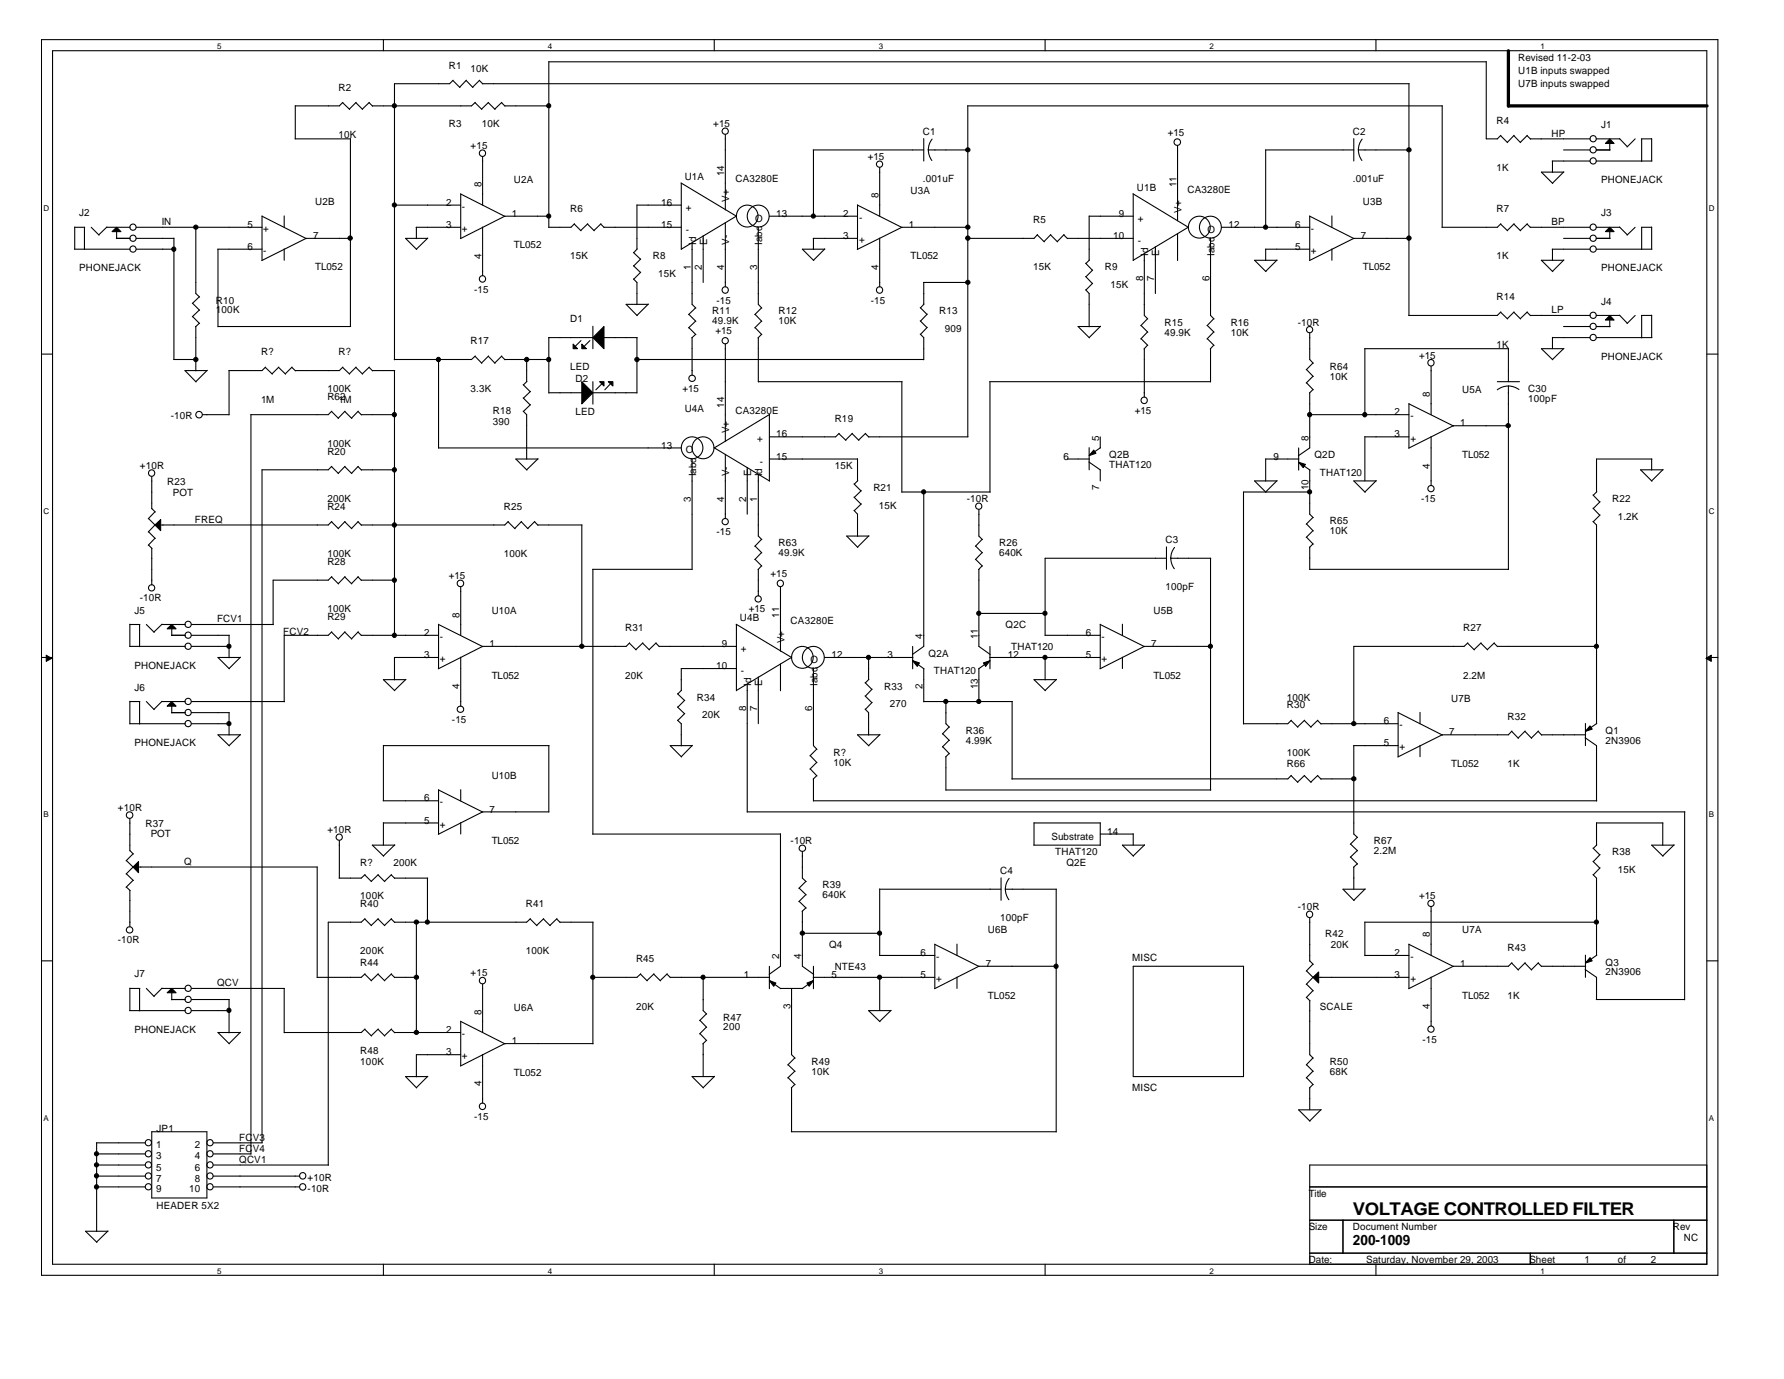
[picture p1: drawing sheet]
<svg xmlns="http://www.w3.org/2000/svg" width="279mm" height="216mm" viewBox="0 0 279 216" stroke-linecap="round" stroke-linejoin="round" font-family="sans-serif">
<g fill="none" stroke="#000" stroke-width=".17">
<path d="M6.5 6.2h262.5v193.5h-262.5zM8.2 7.9h259.1v190h-259.1zM46.2 16.5v5.2M53.7 16.1l1.1 1M53.7 16l-.6 .6h-6.9M55.7 16.1l1.1 1M55.8 16l-1.1 1.1M57.8 16.1l.6 .5M57.8 16l-1.1 1.1M60 6.2v1.7M70.9 12.6l1.1 1.1M71 12.6l-.6 .5h-8.6v43.2"/>
<path d="M73 12.6l1.1 1.1M73 12.6l-1 1.1M74.4 16.1l1.1 1M74.4 16l-.6 .6h-15.5M75.1 12.6l.5 .5M75.1 12.6l-1.1 1.1M75.6 13.1h145.1M76.5 16.1l1 1M76.5 16l-1.1 1.1M78.5 16.1l.6 .5M78.6 16l-1.1 1.1M79.1 16.6h6.9"/>
<path d="M85.9 9.7h146.9M86 9.7v25.9M111.9 6.2v1.7M151.5 16.6h74.4M151.6 16.6v51.8M163.7 6.2v1.7M215.5 6.2v1.7M220.7 13.1v36.3M225.9 16.5v19.1M232.8 9.6v12.1h1.7l.6-.5M11.7 39h8.7M11.7 35.6h1.6"/>
<path d="M11.7 35.5v3.5M13.2 35.6v3.5M14.3 35.6l1.2 1.2M16.7 35.6h3.7M16.7 35.5l-1.2 1.3M18.2 37.3h2.2M18.3 36.3v1.1M21.4 39h5.8M21.4 37.3h5.8M21.4 35.6h19.6M27.2 37.3v19M30.7 35.5v10.5l.6 .5"/>
<path d="M34.1 39h6.9M34.1 39v12.2M41 33.8v6.9M41 33.8l7 3.6M44.5 33.8v1.8M44.5 39v1.7M46.2 21.7h8.7M54.9 37.3h-7l-6.9 3.5M54.9 21.7v29.4M61.8 32.1h10.4M65.2 35.6h7M65.2 35.6v1.8"/>
<path d="M67 37.3h-3.5l1.8 1.8M67 37.3l-1.8 1.7M72.2 30.3v7M72.2 30.4l6.9 3.5M75.6 24.5v7.6M75.6 35.5v7.7M86 33.8h-6.9l-7 3.6M89.9 35.1l1.1 1M90 35l-.6 .6h-3.5M92 35.1l1.1 1M92.1 35l-1.2 1.1M94.1 35.1l.5 .5"/>
<path d="M94.1 35l-1.1 1.1M94.6 35.6h12.1M99.2 39.5l1.1 1.1M99.8 32.1h6.9M99.8 32.1v6.9M99.8 39l-.6 .6M106.7 28.6l8.6 5.2M106.7 28.7v10.4M108.4 38v9.6l.6 .6M110.1 36.9v7.3M113.6 21.1v11.8M113.6 34.9v10"/>
<path d="M115.4 33.8l-8.7 5.2M118.8 35.6v12l.5 .6M120.5 33.8h13.8M127.4 37.3h6.9M127.4 23.5h17.3M127.4 23.5v10.4M127.4 37.3v1.8M129.2 39h-3.5l1.7 1.8M129.2 39l-1.8 1.7M134.3 32.1v6.9M134.3 32.1l7 3.5M137.8 26.2v7.6"/>
<path d="M137.8 37.3v7.6M144.7 21.7v3.5M145.4 23.5l.1 .7 .4 .9M145.4 23.5h6.2M146 21.8l-.5 .9-.1 .8M151.6 35.6h-10.4l-6.9 3.5M162.5 36.8l1.1 1.1M162.5 36.7l-.6 .6h-10.3M164.5 36.8l1.1 1.1M164.6 36.7l-1.1 1.1M166.6 36.8l.6 .6M166.6 36.7l-1 1.1"/>
<path d="M167.1 37.3h10.4M170.6 33.8h6.9M170.6 33.8v6.9M177.4 30.3l8.7 5.3M177.5 30.4v10.4M179.2 39.7v9.7l.6 .5M181 38.6v7.4M184.4 22.8v11.8M184.4 36.6v4.2M186.2 35.5l-8.7 5.2M189.6 37.3v12.1l.5 .5M191.3 35.6h13.8"/>
<path d="M198.2 39h6.9M198.2 23.5h13.8M198.2 23.5v12.1M198.2 39v1.8M205.1 33.8v6.9M205.1 33.8l7 3.6M208.6 33.8v1.8M208.6 39v1.7M212 21.7v3.5M212.7 23.5l.1 .7 .5 .9M212.7 23.5h8M213.3 21.8l-.5 .9-.1 .8"/>
<path d="M220.7 37.3h-8.7l-6.9 3.5M235 21.2l1.1 1.1M235 35.1l1.1 1M235.1 35l-.6 .6h-8.7M237.1 21.2l1 1.1M237.1 35.1l1 1M237.1 21.2l-1 1.1M237.1 35l-1 1.1M239.2 21.2l.5 .6M239.2 35.1l.5 .5M239.2 21.2l-1.1 1.1M239.2 35l-1.1 1.1"/>
<path d="M239.7 35.6h9.3M239.7 21.7h9.3M243.1 39h5.9M243.1 25.2h5.9M243.1 25.2v1.8M243.1 39v1.8M244.9 37.3h4.1M244.9 23.5h4.1M244.9 26.9h-3.5l1.8 1.8M244.9 26.9l-1.8 1.8M250 39h8.7M250 37.3h2.2"/>
<path d="M250 35.6h3.7M250 21.7h3.7M250 25.2h8.7M250 23.5h2.2M252.1 22.5v1M252.1 36.3v1.1M253.6 21.7l1.3 1.3M253.6 35.5l1.3 1.3M256.1 21.7l-1.3 1.3M256.1 35.6l-1.3 1.2M257.1 35.6h1.6M257.1 21.7h1.6"/>
<path d="M257.1 21.7v3.6M257.1 35.6v3.5M258.7 21.7v3.5M258.7 35.5v3.5M6.5 55.4h1.7M27.2 56.3h3.5M30.2 47.5l1.1 1.1M30.2 49.6l1.1 1.1M30.7 51.1v7M31.2 46.5l-1.1 1M31.2 48.5l-1.1 1.1M31.2 50.6l-.6 .6"/>
<path d="M32.4 58h-3.4l1.7 1.8M32.4 58l-1.7 1.8M34.1 51.1h20.8M35.9 58v7M41.5 57.5l1.1 1.1M41.6 57.5l-.6 .5h-5.2M43.6 57.5l1.1 1.1M43.7 57.5l-1.1 1M45.7 57.5l.6 .6M45.7 57.5l-1 1M53.7 57.5l1.1 1.1M53.7 57.5l-.6 .5h-6.9"/>
<path d="M55.7 57.5l1.1 1.1M55.8 57.5l-1.1 1M57.8 57.5l.6 .6M57.8 57.5l-1.1 1M58.3 58h3.5M61.8 58v41.5M68.7 56.3v13.9M74.4 55.8l1.1 1.1M74.4 55.7l-.6 .6h-12.1M76.5 55.8l1 1.1M76.5 55.7l-1.1 1.1M78.5 55.8l.6 .5"/>
<path d="M78.6 55.7l-1.1 1.1M79.1 56.3h6.9M82.5 56.2v3.6M82.5 59.7l-.5 .6M85.9 52.9h7M86 52.9v8.6M91 53.3l-.9 .9M92.4 53.3l-.9 .9M92.9 51.1v3.5M92.9 59.8v3.5M94.5 52.9h5.3M99.2 43.7l.6 .5v3.5"/>
<path d="M99.2 41.6l1.1 1.1M99.7 56.3h45M99.8 52.9v8.6M100.3 42.6l-1.1 1.1M100.3 40.5l-1.1 1.1M101.5 47.6h-3.4l1.7 1.8M101.5 47.6l-1.7 1.8M107.9 49.2l1.1 1.1M107.9 51.3l1.1 1.1M108.4 52.9v5.8M108.9 48.2l-1.1 1.1M108.9 50.3l-1.1 1"/>
<path d="M108.9 52.3l-.6 .6M113.6 53.9v15.2M118.3 49.2l1 1.1M118.3 51.3l1 1.1M118.8 52.9v6.9M118.8 59.8h22.5M119.3 48.2l-1.1 1.1M119.3 50.3l-1.1 1M119.3 52.3l-.6 .6M141.2 59.8v17.3M144.1 52.3l.6 .6v3.4M144.1 50.2l1.1 1.1"/>
<path d="M144.1 48.2l1.1 1M144.6 44.2h7M144.7 44.2v3.4M144.7 47.6l-.5 .6M145.2 51.2l-1 1.1M145.2 49.2l-1 1.1M155 59.8h34.6M155 59.8v17.3M170 45.4l.6 .6v5.2M170 43.3l1.1 1.1M170 41.2l1.1 1.1M170.6 40.7l-.5 .6"/>
<path d="M171.1 44.3l-1 1.1M171.1 42.3l-1 1M172.4 51.1h-3.6l1.8 1.8M172.4 51.1l-1.8 1.8M178.7 51l1.1 1M178.7 53l1.1 1.1M179.2 54.6v7.6M179.7 49.9l-1 1.1M179.7 52l-1 1.1M179.7 54l-.5 .6M189.1 51l1 1M189.1 53l1 1.1"/>
<path d="M189.6 54.6v5.2M190.1 49.9l-1.1 1.1M190.1 52l-1.1 1.1M190.1 54l-.6 .6M200 40.7h-3.5l1.8 1.8M200 40.7l-1.8 1.8M204.6 57.9l1.1 1.1M204.6 59.9l1.1 1.1M205.1 52.1v4.2l.6 .6M205.6 58.9l-1 1.1M205.6 56.8l-1 1.1M213.7 54.6h22.5"/>
<path d="M213.8 54.6v10.4M224.1 57.3v7.6M234.5 59.8h3.5M235 48.9l1.1 1M235.1 48.8l-.6 .6h-13.9M236.2 54.6v5.2M237.1 48.9l1 1M237.1 48.8l-1 1.1M239.2 48.9l.5 .5M239.2 48.8l-1.1 1.1M239.7 49.4h9.3M243.1 52.9h5.9"/>
<path d="M243.1 52.8v1.8M244.9 51.1h4.1M244.9 40.7h-3.5l1.8 1.8M244.9 40.7l-1.8 1.8M244.9 54.6h-3.5l1.8 1.7M244.9 54.6l-1.8 1.7M250 51.1h2.2M250 49.4h3.7M250 52.9h8.7M252.1 50.1v1.1M253.6 49.3l1.3 1.3M256.1 49.4l-1.3 1.3"/>
<path d="M257.1 49.4h1.6M257.1 49.4v3.5M258.7 49.3v3.6M267.3 55.4h1.7M23.8 74.6v5.1M23.8 79.6l.5 .6M31.7 64.9h4.2M39.3 64.9v115.8M41 73.5v105.4M51.9 64.4l1.1 1.1M51.9 73l1.1 1.2M52 73l-.6 .6h-10.4"/>
<path d="M52 64.4l-.6 .5h-12.1M54 64.4l1.1 1.1M54 73l1.1 1.2M54 64.4l-1 1.1M54 73l-1 1.1M56.1 64.4l.5 .6M56.1 73l.5 .6M56.1 64.4l-1 1.1M56.1 73l-1 1.1M56.6 73.6h5.2M56.6 64.9h5.2M68.7 70.1h38"/>
<path d="M81.9 64.4l.6 .5v7M81.9 62.3l1.1 1.1M81.9 60.2l1.1 1.1M83.1 63.4l-1.1 1M83.1 61.3l-1.1 1M84.3 71.9h-3.5l1.7 1.7M84.3 71.8l-1.8 1.8M86 61.5h5.2M92.9 61.5h6.9M94.3 60.1l-1 .9M95.6 60.1l-.9 .9M108.4 71.9v17.3"/>
<path d="M111.8 70.1l8.7 5.2M113.6 71.1v10.1M117 73.2v7.3M118.8 74.3v9.6l.5 .6M120.5 71.9h13.8M120.5 64.9v10.4M120.5 64.9l-8.6 5.2M131.4 67.9l1.1 1M131.4 67.8l-.5 .6h-10.4M133.5 67.9l1 1M133.5 67.8l-1.1 1.1M133.7 79.9l.6 .6v3.5"/>
<path d="M133.7 77.8l1.1 1.1M133.7 75.8l1.1 1.1M134.3 71.8v3.5M134.3 75.3l-.5 .5M134.9 78.9l-1.1 1.1M134.9 76.8l-1.1 1.1M135.5 67.9l.6 .5M135.6 67.8l-1.1 1.1M136 68.4h15.6M141.2 77h13.9M144.7 77v24.2l-1.8 1.3M153.3 79.8v4.1l.6 .6"/>
<path d="M167.1 71.9h3.5M170.5 72.3l1.8 1.3v1.7M170.6 70.1v3.5M172.3 68.4v1.7M172.4 70.1l-1.8 1.2M198.2 71.9h5.2M198.2 71.9v3.4M200 75.3h-3.5l1.8 1.8M200 75.3l-1.8 1.7M203.4 70.1v3.5M203.4 72.4l1.8 1.2M205.1 64.9h15.6"/>
<path d="M205.1 61.5v8.6l-1.8 1.3M205.1 73.6v6.9l.6 .6M205.2 77h-10.4v36.4M205.6 61l-.5 .5M213.8 68.4h6.9M213.8 68.4v6.9M215.5 75.3h-3.5l1.8 1.8M215.5 75.3l-1.7 1.7M220.7 63.2v6.9M220.7 63.2l6.9 3.5M224.1 68.4v7.6M236.2 60.4l.7 .1 1 .5"/>
<path d="M236.2 60.4l-.7 .1-1 .5M236.2 60.4v28.8M236.2 66.7h-8.6l-7 3.5M249.5 79.6l1 1.1M249.5 77.5l1 1.1M250.1 77l-.6 .5M250.6 78.6l-1.1 1M258.7 71.9v1.7M258.7 71.9h-8.7v5.1M260.5 73.6h-3.6l1.8 1.7M260.5 73.5l-1.8 1.8M20.3 97.7v3.5"/>
<path d="M20.3 97.8h1.6M21.9 97.8v3.4M22.9 97.8l1.2 1.2M23.3 81.2l1 1M23.3 83.3l1 1M23.3 85.3l.5 .6M23.8 85.8v5.7M24.3 80.1l-1.1 1.1M24.3 82.2l-1.1 1.1M24.3 84.3l-1.1 1.1M25.3 97.8h3.7M25.4 97.7l-1.3 1.3"/>
<path d="M26.9 99.5h2.1M26.9 98.4v1.1M30 99.5h5.9M30 97.8h12.8M35.9 99.5v3.5M51.9 99l1.1 1.1M51.9 90.3l1.1 1.1M51.9 81.7l1.1 1.1M52 98.9l-.6 .6h-6.9v10.4M52 90.3l-.6 .5h-8.6v7M52 81.6l-.6 .6h-26.2M54 99l1.1 1.1"/>
<path d="M54 90.3l1.1 1.1M54 81.7l1.1 1.1M54 98.9l-1 1.1M54 90.3l-1 1.1M54 81.6l-1 1.1M56.1 99l.5 .5M56.1 90.3l.5 .6M56.1 81.7l.5 .5M56.1 98.9l-1 1.1M56.1 90.3l-1 1.1M56.1 81.6l-1 1.1M56.6 99.5h12.1"/>
<path d="M56.6 90.8h5.2M68.7 97.7v7M68.7 97.8l6.9 3.4M72.2 91.9v7.6M79.6 81.7l1.1 1.1M79.6 81.6l-.5 .6h-22.5M81.6 81.7l1.1 1.1M81.7 81.6l-1.1 1.1M83.7 81.7l.6 .5M83.8 81.6l-1.1 1.1M84.2 82.2h7M91.1 82.2v19"/>
<path d="M92.8 89.1h15.6M92.9 89.1v41.5M115.3 97.7l8.7 5.2M115.3 97.8v10.3M118.3 85.5l1 1.1M118.3 87.6l1 1M118.8 89.1v4.2M119.3 84.4l-1.1 1.1M119.3 86.5l-1.1 1.1M119.3 88.6l-.6 .6M122.2 91.9v10.1M136.1 83.9h-3.5l1.7 1.8"/>
<path d="M136.1 83.9l-1.8 1.8M152.8 85.5l1.1 1.1M152.8 87.6l1.1 1M153.3 89.1v12.1l1.8 1.3M153.3 96h10.4M153.8 84.4l-1 1.1M153.8 86.5l-1 1.1M153.8 88.6l-.5 .6M163.7 99.5h8.6M172.3 97.7v7M172.3 97.8l7 3.4M175.8 97.7v1.8"/>
<path d="M182.7 87.4h-19v12.1M182.7 85.6v3.5M183.4 87.4l.1 .7 .4 1M183.4 87.4h6.2M184 85.7l-.5 1-.1 .7M189.6 87.4v36.3M204.6 82l1.1 1.1M204.6 84.1l1.1 1.1M205.1 89.1h31.1M205.1 85.7v3.4M205.6 85.2l-.5 .5M205.6 81l-1 1.1"/>
<path d="M205.6 83.1l-1 1M249.5 81.6l.5 .6v31.1M250.6 80.6l-1.1 1.1M6.5 102.9h1.7M20.3 101.2h8.7M20.3 113.3h8.7M20.3 109.8v3.5M20.3 109.8h1.6M21.9 109.8v3.6M22.9 109.8l1.2 1.3M25.3 109.8h3.7M25.4 109.8l-1.3 1.3"/>
<path d="M26.9 111.6h2.1M26.9 110.6v1M30 101.2h5.9M30 113.3h5.9M30 109.8h14.6M30 111.6h5.9M35.9 111.6v3.5M37.7 102.9h-3.6l1.8 1.8M37.7 115h-3.6l1.8 1.8M37.7 115l-1.8 1.7M37.7 102.9l-1.8 1.8M60 116.7v8.7"/>
<path d="M60 116.7h26M63.6 106.4h-3.6l1.8 1.7M63.6 106.4l-1.8 1.7M68.7 102.9h-6.9v3.6M72.2 102.9v7.7M86 116.7v10.5M98.6 100.7l1 1.1M98.6 100.7l-.5 .5h-22.5l-7 3.5M100.6 100.7l1.1 1.1M100.7 100.7l-1.1 1M102.7 100.7l.6 .5M102.8 100.7l-1.1 1"/>
<path d="M103.2 101.2h12.1M106.1 112.8l.6 .5v3.5M106.1 110.7l1.1 1M106.1 108.6l1.1 1.1M106.7 108.1l-.6 .6M107.2 111.7l-1.1 1.1M107.2 109.6l-1.1 1.1M108.4 116.7h-3.4l1.7 1.8M108.4 116.7l-1.7 1.8M115.3 104.7h-8.6v3.4M117 107.1v20.1M118.8 106v7.3"/>
<path d="M122.2 104v4.1M124 102.9l-8.7 5.2M126.9 118.3l1 1.1M127.4 104.7v12l.5 .6M127.9 117.3l-1.1 1M127.9 119.4l-1.1 1M129.1 102.9h13.9M135.5 111l.5 .6v3.5M135.5 108.9l1 1.1M135.5 106.9l1 1M136 102.9v3.5M136.1 106.4l-.6 .5"/>
<path d="M136.6 110l-1.1 1.1M136.6 107.9l-1.1 1.1M137.8 115h-3.5l1.8 1.8M137.8 115l-1.8 1.7M142.9 101.2v3.5M142.9 103.4l1.8 1.3M144.7 104.7v5.2M144.7 109.8h13.9M147.6 114.9l1.1 1M147.6 116.9l1.1 1.1M148.1 109.8v3.5l.6 .6M148.1 118.5v5.2"/>
<path d="M148.6 113.8l-1 1.1M148.6 115.9l-1 1M148.6 118l-.5 .5M153.3 104.7v5.2M155 102.9h17.3M155 101.2v3.5M155 103.4l-1.7 1.3M158.5 109.8v12.2M163.7 102.9v3.6M165.5 106.4h-3.6l1.8 1.7M165.5 106.4l-1.8 1.7M175.8 102.9v1.8"/>
<path d="M189.6 101.2h-10.4l-6.9 3.5M202.2 112.8l1.1 1.1M202.2 112.8l-.5 .5h-6.9M204.3 112.8l1 1.1M204.3 112.8l-1.1 1M206.4 112.8l.5 .6M206.4 112.8l-1.1 1M206.9 113.3h12.1M212 116.7h7M212 116.7v13.9l.6 .5M219 111.5v7M219 111.6l6.9 3.5"/>
<path d="M222.4 111.5v1.8M222.4 116.7v1.8M229.8 100.7l1.1 1.1M229.9 100.7l-.6 .5h-17.3v12.2M231.9 100.7l1.1 1.1M232 100.7l-1.1 1M234 100.7l.5 .5M234 100.7l-1.1 1M234.5 101.2h15.6M236.7 114.5l1.1 1.1M236.8 114.5l-.6 .5h-10.3l-7 3.5M238.8 114.5l1.1 1.1"/>
<path d="M238.9 114.5l-1.1 1.1M240.9 114.5l.5 .6M240.9 114.5l-1.1 1.1M241.4 115h6.9M248.3 115.5l1.7 1.2v8.7M248.3 113.3v3.4M250.1 113.3l-1.8 1.2M267.3 102.9h1.7M19.8 134.7l1.1 1.1M19.8 136.8l1.1 1.1M19.8 138.9l.6 .5M20.3 128.2v5"/>
<path d="M20.3 139.4v5.7M20.3 133.2l.6 .5M20.8 133.7l-1.1 1.1M20.8 135.7l-1.1 1.1M20.8 137.8l-1.1 1.1M21.7 135.7h28M49.7 135.7v17.4M53.1 131.6v5.9M57.1 137l1.1 1M57.2 136.9l-.6 .6h-3.5M59.2 137l1.1 1M59.2 136.9l-1.1 1.1"/>
<path d="M60 125.4h8.7M60 128.8v3.5M60 128.8h8.7M61.3 137l.5 .5M61.3 136.9l-1.1 1.1M61.8 137.5h5.2M61.8 132.3h-3.5l1.8 1.8M61.8 132.3l-1.8 1.7M66.9 137.5v6.9M68.7 123.6v7M68.7 123.7l6.9 3.5M72.2 123.6v1.8"/>
<path d="M72.2 128.8v1.8M86 127.1h-10.4l-7 3.5M92.8 130.6h29.4M117 127.1h146.9M122.2 130.5v20.8l-1.7 1.3M125.2 139l1.1 1.1M125.7 133.3v4.2l.6 .5M126.2 138l-1.1 1.1M126.9 120.4l1 1.1M127.4 121.9v3.5M127.4 125.4h122.7M127.9 121.4l-.5 .6"/>
<path d="M137.8 139.2v10.4M137.8 139.2h19M148.1 123.7h41.5M156.8 137.4v3.6M157.5 139.2l.1 .7 .4 1M157.5 139.2h8M158 137.5l-.4 1-.1 .7M161.9 132.3h10.4M161.9 128.8h10.5M161.9 128.8v3.5M165.4 139.2v38M172.3 128.8v3.6"/>
<path d="M172.3 130.6h5.2M177.5 130.5v1.8M179.3 132.3h-3.5l1.7 1.8M179.3 132.3l-1.8 1.7M202.2 121.4l1.1 1.1M202.2 121.4l-.5 .5h-43.2M204.3 121.4l1 1.1M204.3 121.4l-1.1 1.1M206.4 121.4l.5 .6M206.4 121.4l-1.1 1.1M206.9 121.9h5.2M211.5 132.1l1.1 1.1"/>
<path d="M211.5 134.2l1.1 1.1M212 135.7v3.5M212.6 131.1l-1.1 1.1M212.6 133.2l-1.1 1M212.6 135.2l-.6 .6M213.8 139.2h-3.5l1.8 1.8M213.8 139.2l-1.8 1.8M249.5 136.9l.5 .6v12.1M249.5 134.9l1 1M249.5 132.8l1 1M250 128.8v3.5M250 128.8h10.5"/>
<path d="M250.1 132.3l-.6 .5M250.6 135.9l-1.1 1.1M250.6 133.8l-1.1 1.1M260.4 128.8v3.6M262.2 132.3h-3.5l1.8 1.8M262.2 132.3l-1.8 1.7M263.8 127.1v29.4M6.5 150.4h1.7M20.3 158.2h8.7M20.3 154.7v3.5M20.3 154.8h1.6M21.9 154.8v3.5"/>
<path d="M22.9 154.8l1.2 1.2M25.3 154.8h3.7M25.4 154.7l-1.3 1.3M26.9 156.5h2.1M26.9 155.4v1.1M30 158.2h5.9M30 154.8h14.6M30 156.5h5.9M35.9 156.5v5.2M44.5 154.8v6.9M57.1 152.5l1.1 1.1M57.1 143.9l1.1 1"/>
<path d="M57.2 152.5l-.6 .5h-6.9M57.2 143.8l-.6 .6h-5.2v38M59.2 152.5l1.1 1.1M59.2 143.9l1.1 1M59.2 152.5l-1.1 1M59.2 143.8l-1.1 1.1M61.3 152.5l.5 .6M61.3 143.9l.5 .5M61.3 152.5l-1.1 1M61.3 143.8l-1.1 1.1M61.8 153h3.5M65.2 144.4v17.3"/>
<path d="M72.2 159.9v7M72.2 159.9l6.9 3.5M75.6 154.1v7.6M83 143.9l1.1 1M83.1 143.8l-.6 .6h-20.7M85.1 143.9l1.1 1M85.1 143.8l-1.1 1.1M87.2 143.9l.5 .5M87.2 143.8l-1.1 1.1M87.7 144.4h5.2M92.9 144.4v19M100.3 152.5l1.1 1.1"/>
<path d="M100.3 152.5l-.5 .5h-7M102.4 152.5l1 1.1M102.4 152.5l-1.1 1M104.5 152.5l.5 .6M104.5 152.5l-1.1 1M105 153h15.5M109.6 159.7l1.1 1.1M110.1 153v5.2l.6 .6M110.6 158.7l-1 1.1M120.5 151.3v3.5M120.5 153.5l1.8 1.3M122.2 154.8h3.5"/>
<path d="M124 154.8v10.3l.5 .6M125.2 141.1l1.1 1.1M125.6 146.1h12.2M125.7 142.6v8.7l1.7 1.3M126.2 140.1l-1.1 1.1M126.2 142.1l-.6 .6M127.4 153h19M127.4 151.3v3.5M127.4 153.5l-1.8 1.3M137.7 149.6h8.7M137.8 153v5.2M139.5 158.2h-3.5l1.8 1.8"/>
<path d="M139.5 158.2l-1.7 1.7M146.4 147.8v7M146.4 147.9l6.9 3.4M149.9 147.8v1.8M149.9 153v1.8M165.4 151.3h-12.1l-6.9 3.5M177.5 151.3h17.3v17.3h-17.3zM204.6 152l1.1 1.1M204.6 154.1l1.1 1M204.6 156.2l.6 .5M205.1 143.7v6.8M205.1 156.7v8.4l.6 .6"/>
<path d="M205.1 150.4l.6 .6M205.6 150.9l-1 1.1M205.6 153l-1 1.1M205.6 155.1l-1 1.1M206.5 153h14.2M213.7 144.4h36.3M213.8 149.6h6.9M213.8 144.4v5.2M220.7 147.8v7M220.7 147.9l6.9 3.4M224.1 142v7.6M224.1 153v7.6"/>
<path d="M236.7 150.8l1.1 1.1M236.8 150.7l-.6 .6h-8.6l-7 3.5M238.8 150.8l1.1 1.1M238.9 150.7l-1.1 1.1M240.9 150.8l.5 .5M240.9 150.7l-1.1 1.1M241.4 151.3h6.9M248.3 151.8l1.7 1.2v3.5M248.3 149.5v3.5M250 156.5h13.8M250.1 149.5l-1.8 1.3M267.3 150.4h1.7"/>
<path d="M15.1 178.9h7.7M15.1 178.9v13.9M23.8 177.2h8.6v10.4h-8.6zM33.4 178.9h7.7M37.7 161.7h-3.6l1.8 1.7M37.7 161.6l-1.8 1.8M57.1 161.1l1.1 1.1M57.2 161.1l-.6 .6h-12.1M59.2 161.1l1.1 1.1M59.2 161.1l-1.1 1.1M61.3 161.1l.5 .6M61.3 161.1l-1.1 1.1"/>
<path d="M61.8 161.7h10.4M67 168.6h-3.5l1.8 1.7M67 168.5l-1.8 1.8M72.2 165.1h-7v3.5M75.6 165.1v7.6M92.9 163.4h-13.8l-7 3.5M109.6 161.8l1.1 1.1M110.1 163.4v5.2M110.6 160.8l-1 1.1M110.6 162.9l-.5 .5M111.9 168.6h-3.5l1.8 1.7M111.9 168.5l-1.8 1.8"/>
<path d="M123.4 166.7l1.1 1M123.4 168.7l1.1 1.1M123.9 177.2h41.5M124 170.3v6.9M124.5 165.6l-1.1 1.1M124.5 167.7l-1.1 1.1M124.5 169.8l-.6 .5M204.6 166.7l1.1 1M204.6 168.7l1.1 1.1M205.1 170.3v3.5M205.6 165.6l-1 1.1M205.6 167.7l-1 1.1"/>
<path d="M205.6 169.8l-.5 .5M206.9 173.8h-3.5l1.8 1.7M206.9 173.7l-1.8 1.8M15.1 182.4h7.7M15.1 185.8h7.7M15.1 184.1h7.7M15.1 180.7h7.7M16.9 192.8h-3.5l1.8 1.7M16.9 192.7l-1.8 1.8M33.4 182.4h18.1M33.4 185.8h13.5M33.4 184.1h13.5"/>
<path d="M33.4 180.7h5.9M60 197.9v1.8M111.9 197.9v1.8M163.7 197.9v1.8M205.1 185.8h62.2M205.1 191h62.2M205.1 196.2h62.2M210.3 191v5.2M215.5 197.9v1.8M239.7 196.2v1.7M262.1 191v5.2M267.3 182.4h-62.2v15.5"/>
<circle cx="20.8" cy="39" r=".49"/>
<circle cx="20.8" cy="37.3" r=".49"/>
<circle cx="20.8" cy="35.6" r=".49"/>
<circle cx="75.5" cy="24" r=".5"/>
<circle cx="113.6" cy="20.5" r=".49"/>
<circle cx="117" cy="33.8" r="1.7"/>
<circle cx="118.7" cy="33.8" r="1.71"/>
<circle cx="137.7" cy="25.7" r=".49"/>
<circle cx="184.4" cy="22.2" r=".51"/>
<circle cx="187.8" cy="35.6" r="1.71"/>
<circle cx="189.6" cy="35.6" r="1.71"/>
<circle cx="249.5" cy="21.7" r=".49"/>
<circle cx="249.5" cy="39" r=".49"/>
<circle cx="249.5" cy="25.2" r=".49"/>
<circle cx="249.5" cy="23.5" r=".49"/>
<circle cx="249.5" cy="37.3" r=".49"/>
<circle cx="249.5" cy="35.6" r=".49"/>
<circle cx="75.5" cy="43.7" r=".5"/>
<circle cx="108.4" cy="59.2" r=".5"/>
<circle cx="113.6" cy="45.4" r=".5"/>
<circle cx="113.6" cy="53.3" r=".49"/>
<circle cx="137.7" cy="45.4" r=".5"/>
<circle cx="205.1" cy="51.6" r=".49"/>
<circle cx="224.1" cy="56.8" r=".5"/>
<circle cx="249.5" cy="49.4" r=".49"/>
<circle cx="249.5" cy="51.1" r=".49"/>
<circle cx="249.5" cy="52.8" r=".49"/>
<circle cx="23.7" cy="74.1" r=".5"/>
<circle cx="31.2" cy="64.9" r=".51"/>
<circle cx="108.4" cy="70.1" r="1.7"/>
<circle cx="110.1" cy="70.1" r="1.71"/>
<circle cx="153.3" cy="79.3" r=".49"/>
<circle cx="179.2" cy="62.7" r=".5"/>
<circle cx="224.1" cy="76.5" r=".49"/>
<circle cx="23.7" cy="92" r=".49"/>
<circle cx="29.5" cy="97.8" r=".49"/>
<circle cx="29.5" cy="99.4" r=".49"/>
<circle cx="72.1" cy="91.3" r=".51"/>
<circle cx="113.6" cy="81.7" r=".49"/>
<circle cx="118.7" cy="93.8" r=".49"/>
<circle cx="122.2" cy="91.3" r=".5"/>
<circle cx="29.5" cy="101.2" r=".49"/>
<circle cx="29.5" cy="113.3" r=".49"/>
<circle cx="29.5" cy="111.6" r=".49"/>
<circle cx="29.5" cy="109.8" r=".49"/>
<circle cx="72.1" cy="111" r=".5"/>
<circle cx="125.7" cy="102.9" r="1.7"/>
<circle cx="127.4" cy="102.9" r="1.71"/>
<circle cx="20.3" cy="127.6" r=".51"/>
<circle cx="53.1" cy="131.1" r=".49"/>
<circle cx="125.7" cy="132.8" r=".5"/>
<circle cx="20.3" cy="145.6" r=".5"/>
<circle cx="29.5" cy="156.5" r=".49"/>
<circle cx="29.5" cy="158.2" r=".49"/>
<circle cx="29.5" cy="154.7" r=".49"/>
<circle cx="75.5" cy="153.5" r=".5"/>
<circle cx="205.1" cy="143.2" r=".5"/>
<circle cx="224.1" cy="141.4" r=".49"/>
<circle cx="23.2" cy="178.9" r=".49"/>
<circle cx="32.9" cy="178.9" r=".49"/>
<circle cx="75.5" cy="173.2" r=".5"/>
<circle cx="224.1" cy="161.1" r=".49"/>
<circle cx="23.2" cy="182.4" r=".49"/>
<circle cx="23.2" cy="184.1" r=".49"/>
<circle cx="23.2" cy="185.8" r=".49"/>
<circle cx="23.2" cy="180.6" r=".49"/>
<circle cx="32.9" cy="182.4" r=".49"/>
<circle cx="32.9" cy="184.1" r=".49"/>
<circle cx="32.9" cy="185.8" r=".49"/>
<circle cx="32.9" cy="180.6" r=".49"/>
<circle cx="47.4" cy="184.1" r=".5"/>
<circle cx="47.4" cy="185.8" r=".5"/>
</g>
<g fill="#000" stroke="#000" stroke-width=".16">
<path d="M7.2 102.6l.9 .5-.9 .4z" fill-rule="evenodd"/>
<path d="M267.2 103.1l.8-.5v.9z" fill-rule="evenodd"/>
</g>
<path d="M236.2 7.9v8.7M236.2 16.6h31.2" fill="none" stroke="#000" stroke-width=".51"/>
<g fill="#000" stroke="#000" stroke-width=".17">
<path d="M17.5 36.3l.8-.7 .6 .7z" fill-rule="evenodd"/>
<path d="M252.1 21.7l.7 .8h-1.4z" fill-rule="evenodd"/>
<path d="M252.1 35.6l.7 .7h-1.4z" fill-rule="evenodd"/>
<path d="M89.8 53.9l.6 .7h-.6z" fill-rule="evenodd"/>
<path d="M91.1 59.8l1.8 1.7-1.8 1.7z" fill-rule="evenodd"/>
<path d="M91.1 53.9l.7 .7h-.7z" fill-rule="evenodd"/>
<path d="M93.9 59.8h.7v.6z" fill-rule="evenodd"/>
<path d="M92.9 52.9l1.7-1.8v3.5z" fill-rule="evenodd"/>
<path d="M95.3 59.8h.7v.6z" fill-rule="evenodd"/>
<path d="M252.1 49.4l.7 .7h-1.4z" fill-rule="evenodd"/>
<path d="M171.3 70.5l.3 .5-1 .3z" fill-rule="evenodd"/>
<path d="M203.4 72.4l1 .3-.3 .5z" fill-rule="evenodd"/>
<path d="M24.3 82.2l.9-.9v1.8z" fill-rule="evenodd"/>
<path d="M26.2 98.4l.7-.6 .7 .6z" fill-rule="evenodd"/>
<path d="M26.2 110.6l.7-.8 .7 .8z" fill-rule="evenodd"/>
<path d="M142.9 103.4l1.1 .4-.3 .5z" fill-rule="evenodd"/>
<path d="M154 103.8l1-.4-.6 .9z" fill-rule="evenodd"/>
<path d="M249 113.6l.4 .6-1.1 .3z" fill-rule="evenodd"/>
<path d="M20.8 135.7l.9-.8v1.7z" fill-rule="evenodd"/>
<path d="M26.2 155.4l.7-.6 .7 .6z" fill-rule="evenodd"/>
<path d="M120.5 153.5l1 .4-.3 .5z" fill-rule="evenodd"/>
<path d="M126.4 153.9l1-.4-.7 .9z" fill-rule="evenodd"/>
<path d="M205.6 153l.9-.8v1.7z" fill-rule="evenodd"/>
<path d="M249 149.9l.4 .5-1.1 .4z" fill-rule="evenodd"/>
<circle cx="61.8" cy="16.6" r=".32"/>
<circle cx="85.9" cy="16.6" r=".32"/>
<circle cx="27.2" cy="39" r=".33"/>
<circle cx="30.7" cy="35.6" r=".33"/>
<circle cx="54.8" cy="37.3" r=".33"/>
<circle cx="61.8" cy="32.1" r=".32"/>
<circle cx="85.9" cy="33.8" r=".32"/>
<circle cx="127.4" cy="33.8" r=".32"/>
<circle cx="151.6" cy="37.3" r=".33"/>
<circle cx="151.6" cy="35.6" r=".33"/>
<circle cx="151.6" cy="23.5" r=".33"/>
<circle cx="198.2" cy="35.6" r=".32"/>
<circle cx="220.7" cy="37.3" r=".33"/>
<circle cx="220.7" cy="23.5" r=".33"/>
<circle cx="30.7" cy="56.3" r=".33"/>
<circle cx="68.7" cy="56.3" r=".33"/>
<circle cx="82.5" cy="56.3" r=".33"/>
<circle cx="85.9" cy="56.3" r=".33"/>
<circle cx="99.8" cy="56.3" r=".33"/>
<circle cx="151.6" cy="44.2" r=".33"/>
<circle cx="61.8" cy="73.6" r=".33"/>
<circle cx="61.8" cy="64.9" r=".33"/>
<circle cx="144.6" cy="77" r=".32"/>
<circle cx="205.1" cy="64.9" r=".33"/>
<circle cx="205.1" cy="77" r=".32"/>
<circle cx="213.7" cy="64.9" r=".33"/>
<circle cx="236.2" cy="66.6" r=".33"/>
<circle cx="61.8" cy="99.5" r=".33"/>
<circle cx="61.8" cy="90.8" r=".33"/>
<circle cx="61.8" cy="82.2" r=".33"/>
<circle cx="153.3" cy="96" r=".32"/>
<circle cx="163.7" cy="96" r=".32"/>
<circle cx="35.9" cy="101.2" r=".32"/>
<circle cx="35.9" cy="113.3" r=".32"/>
<circle cx="91.1" cy="101.2" r=".33"/>
<circle cx="136" cy="102.9" r=".32"/>
<circle cx="148.1" cy="109.8" r=".32"/>
<circle cx="153.3" cy="109.8" r=".32"/>
<circle cx="163.7" cy="102.9" r=".32"/>
<circle cx="189.6" cy="101.2" r=".32"/>
<circle cx="212" cy="113.3" r=".33"/>
<circle cx="250" cy="101.2" r=".32"/>
<circle cx="212" cy="121.9" r=".33"/>
<circle cx="35.8" cy="158.2" r=".33"/>
<circle cx="65.2" cy="144.4" r=".33"/>
<circle cx="65.2" cy="153" r=".33"/>
<circle cx="66.9" cy="144.4" r=".32"/>
<circle cx="92.8" cy="153" r=".32"/>
<circle cx="110.1" cy="153" r=".32"/>
<circle cx="125.7" cy="146.1" r=".33"/>
<circle cx="137.7" cy="153" r=".32"/>
<circle cx="137.7" cy="146.1" r=".32"/>
<circle cx="165.4" cy="151.3" r=".33"/>
<circle cx="250" cy="144.4" r=".32"/>
<circle cx="65.2" cy="161.6" r=".33"/>
<circle cx="15.1" cy="185.8" r=".33"/>
<circle cx="15.1" cy="184.1" r=".33"/>
<circle cx="15.1" cy="180.6" r=".32"/>
<circle cx="15.1" cy="182.4" r=".32"/>
</g>
<text font-size="2.8" x="211.9" y="190.3">VOLTAGE CONTROLLED FILTER</text>
<text font-size="2.2" x="211.9" y="195">200-1009</text>
<g font-size="1.6">
<text x="70.3" y="10.8">R1</text>
<text x="73.7" y="11.3">10K</text>
<text x="237.8" y="9.5">Revised 11-2-03</text>
<text x="237.8" y="11.6">U1B inputs swapped</text>
<text x="53" y="14.2">R2</text>
<text x="237.8" y="13.6">U7B inputs swapped</text>
<text x="53" y="21.6">10K</text>
<text x="70.3" y="19.9">R3</text>
<text x="73.7" y="23.3">+15</text>
<text x="75.4" y="19.9">10K</text>
<text x="111.7" y="19.9">+15</text>
<text x="144.5" y="21.1">C1</text>
<text x="182.9" y="21.3">+15</text>
<text x="211.9" y="21.1">C2</text>
<text x="234.4" y="19.4">R4</text>
<text x="243" y="21.5">HP</text>
<text x="250.7" y="20.1">J1</text>
<text x="75.4" y="29.3" transform="rotate(-90 75.4 29.3)">8</text>
<text x="80.5" y="28.7">U2A</text>
<text x="107.2" y="28.2">U1A</text>
<text x="113.4" y="27.6" transform="rotate(-90 113.4 27.6)">14</text>
<text x="115.2" y="28.5">CA3280E</text>
<text x="135.9" y="25.1">+15</text>
<text x="144.5" y="28.5">.001uF</text>
<text x="178.1" y="29.9">U1B</text>
<text x="184.2" y="29.3" transform="rotate(-90 184.2 29.3)">11</text>
<text x="211.9" y="28.5">.001uF</text>
<text x="234.4" y="26.8">1K</text>
<text x="250.7" y="28.7">PHONEJACK</text>
<text x="12.4" y="33.9">J2</text>
<text x="25.4" y="35.3">IN</text>
<text x="38.8" y="35.7">5</text>
<text x="49.4" y="32.1">U2B</text>
<text x="69.9" y="32.2">2</text>
<text x="69.9" y="35.7">3</text>
<text x="72.3" y="32.9">-</text>
<text x="80.1" y="34">1</text>
<text x="89.3" y="33.2">R6</text>
<text x="103.5" y="32.2">16</text>
<text x="103.5" y="35.7">15</text>
<text x="107.4" y="33">+</text>
<text x="114.2" y="31.6" transform="rotate(-90 114.2 31.6)">V+</text>
<text x="118.3" y="34.7">O</text>
<text x="121.6" y="34">13</text>
<text x="132" y="34">2</text>
<text x="134.5" y="34.6">-</text>
<text x="137.6" y="31" transform="rotate(-90 137.6 31)">8</text>
<text x="142.3" y="35.7">1</text>
<text x="142.6" y="30.4">U3A</text>
<text x="161.8" y="34.9">R5</text>
<text x="175.2" y="34">9</text>
<text x="178.2" y="34.7">+</text>
<text x="185" y="33.3" transform="rotate(-90 185 33.3)">V+</text>
<text x="186" y="30.3">CA3280E</text>
<text x="192.4" y="35.7">12</text>
<text x="202.9" y="35.7">6</text>
<text x="213.4" y="32.1">U3B</text>
<text x="234.4" y="33.2">R7</text>
<text x="243" y="35.3">BP</text>
<text x="250.7" y="33.9">J3</text>
<text x="38.8" y="39.1">6</text>
<text x="41.2" y="36.3">+</text>
<text x="41.2" y="39.8">-</text>
<text x="49" y="37.4">7</text>
<text x="72.3" y="36.3">+</text>
<text x="75.4" y="40.6" transform="rotate(-90 75.4 40.6)">4</text>
<text x="80.5" y="38.9">TL052</text>
<text x="89.3" y="40.6">15K</text>
<text x="102.2" y="40.6">R8</text>
<text x="107.4" y="36.4">-</text>
<text x="109" y="38.3" transform="rotate(-90 109 38.3)">Id</text>
<text x="110.7" y="38.3" transform="rotate(-90 110.7 38.3)">E</text>
<text x="114.2" y="38.3" transform="rotate(-90 114.2 38.3)">V-</text>
<text x="119.4" y="38.3" transform="rotate(-90 119.4 38.3)">Iabc</text>
<text x="132" y="37.4">3</text>
<text x="134.5" y="38">+</text>
<text x="142.6" y="40.6">TL052</text>
<text x="174.3" y="37.4">10</text>
<text x="178.2" y="38.2">-</text>
<text x="179.8" y="40" transform="rotate(-90 179.8 40)">Id</text>
<text x="181.6" y="40" transform="rotate(-90 181.6 40)">E</text>
<text x="189.1" y="36.4">O</text>
<text x="190.2" y="40" transform="rotate(-90 190.2 40)">Iabc</text>
<text x="202.9" y="39.1">5</text>
<text x="205.3" y="39.8">+</text>
<text x="205.3" y="36.3">-</text>
<text x="213.1" y="37.4">7</text>
<text x="234.4" y="40.6">1K</text>
<text x="12.4" y="42.5">PHONEJACK</text>
<text x="33.8" y="47.5">R10</text>
<text x="49.4" y="42.3">TL052</text>
<text x="74.3" y="45.8">-15</text>
<text x="103.1" y="43.4">15K</text>
<text x="108.2" y="42.2" transform="rotate(-90 108.2 42.2)">1</text>
<text x="109.9" y="42.2" transform="rotate(-90 109.9 42.2)">2</text>
<text x="112.2" y="47.5">-15</text>
<text x="113.4" y="42.2" transform="rotate(-90 113.4 42.2)">4</text>
<text x="118.6" y="42.2" transform="rotate(-90 118.6 42.2)">3</text>
<text x="136.4" y="47.5">-15</text>
<text x="137.6" y="42.2" transform="rotate(-90 137.6 42.2)">4</text>
<text x="161.8" y="42.3">15K</text>
<text x="173" y="42.3">R9</text>
<text x="173.9" y="45.1">15K</text>
<text x="179" y="44" transform="rotate(-90 179 44)">8</text>
<text x="180.8" y="44" transform="rotate(-90 180.8 44)">7</text>
<text x="189.4" y="44" transform="rotate(-90 189.4 44)">6</text>
<text x="213.4" y="42.3">TL052</text>
<text x="234.4" y="47">R14</text>
<text x="250.7" y="42.5">PHONEJACK</text>
<text x="250.7" y="47.7">J4</text>
<text x="33.8" y="49.1">100K</text>
<text x="73.7" y="53.9">R17</text>
<text x="89.3" y="50.5">D1</text>
<text x="111.5" y="49.2">R11</text>
<text x="111.5" y="50.8">49.9K</text>
<text x="112.1" y="52.4">+15</text>
<text x="121.9" y="49.2">R12</text>
<text x="121.9" y="50.8">10K</text>
<text x="147.1" y="49.2">R13</text>
<text x="148" y="52">909</text>
<text x="182.4" y="51">R15</text>
<text x="182.4" y="52.5">49.9K</text>
<text x="192.7" y="51">R16</text>
<text x="192.7" y="52.5">10K</text>
<text x="203.2" y="51">-10R</text>
<text x="243" y="49.1">LP</text>
<text x="40.9" y="55.6">R?</text>
<text x="53" y="55.6">R?</text>
<text x="89.3" y="57.9">LED</text>
<text x="90.1" y="59.8">D2</text>
<text x="208.3" y="57.9">R64</text>
<text x="208.3" y="59.4">10K</text>
<text x="222.2" y="56.2">+15</text>
<text x="234.4" y="54.4">1K</text>
<text x="250.7" y="56.3">PHONEJACK</text>
<text x="26.8" y="65.7">-10R</text>
<text x="40.9" y="63.1">1M</text>
<text x="51.3" y="62.6">R62</text>
<text x="51.3" y="61.3">100K</text>
<text x="53" y="63.1">1M</text>
<text x="73.7" y="61.3">3.3K</text>
<text x="77.2" y="64.8">R18</text>
<text x="90.1" y="65">LED</text>
<text x="106.9" y="61.3">+15</text>
<text x="107.2" y="64.4">U4A</text>
<text x="113.4" y="63.8" transform="rotate(-90 113.4 63.8)">14</text>
<text x="115.2" y="64.8">CA3280E</text>
<text x="130.7" y="66">R19</text>
<text x="177.7" y="64.8">+15</text>
<text x="218.4" y="65">2</text>
<text x="220.9" y="65.7">-</text>
<text x="223.9" y="62.1" transform="rotate(-90 223.9 62.1)">8</text>
<text x="229" y="61.5">U5A</text>
<text x="239.4" y="61.3">C30</text>
<text x="239.4" y="62.9">100pF</text>
<text x="51.3" y="71.2">R20</text>
<text x="51.3" y="70">100K</text>
<text x="77.2" y="66.5">390</text>
<text x="103.5" y="70.2">13</text>
<text x="107.4" y="71">O</text>
<text x="114.2" y="67.8" transform="rotate(-90 114.2 67.8)">V+</text>
<text x="118.6" y="69.3">+</text>
<text x="121.6" y="68.5">16</text>
<text x="121.6" y="72">15</text>
<text x="166.6" y="72">6</text>
<text x="172.1" y="69" transform="rotate(-90 172.1 69)">5</text>
<text x="173.7" y="71.7">Q2B</text>
<text x="199.4" y="72">9</text>
<text x="204.9" y="69" transform="rotate(-90 204.9 69)">8</text>
<text x="205.9" y="71.7">Q2D</text>
<text x="218.4" y="68.5">3</text>
<text x="220.9" y="69.1">+</text>
<text x="228.7" y="66.8">1</text>
<text x="229" y="71.7">TL052</text>
<text x="21.9" y="73.4">+10R</text>
<text x="26.2" y="75.9">R23</text>
<text x="27.1" y="77.6">POT</text>
<text x="109" y="74.6" transform="rotate(-90 109 74.6)">Iabc</text>
<text x="114.2" y="74.6" transform="rotate(-90 114.2 74.6)">V-</text>
<text x="117.6" y="74.6" transform="rotate(-90 117.6 74.6)">E</text>
<text x="119" y="72.7">-</text>
<text x="119.4" y="74.6" transform="rotate(-90 119.4 74.6)">Id</text>
<text x="130.7" y="73.4">15K</text>
<text x="136.8" y="76.9">R21</text>
<text x="172.1" y="76.8" transform="rotate(-90 172.1 76.8)">7</text>
<text x="173.7" y="73.3">THAT120</text>
<text x="204.9" y="76.8" transform="rotate(-90 204.9 76.8)">10</text>
<text x="206.7" y="74.5">THAT120</text>
<text x="223.9" y="73.4" transform="rotate(-90 223.9 73.4)">4</text>
<text x="30.5" y="81.9">FREQ</text>
<text x="51.3" y="79.8">R24</text>
<text x="51.3" y="78.6">200K</text>
<text x="78.9" y="79.8">R25</text>
<text x="108.2" y="78.5" transform="rotate(-90 108.2 78.5)">3</text>
<text x="112.2" y="83.8">-15</text>
<text x="113.4" y="78.5" transform="rotate(-90 113.4 78.5)">4</text>
<text x="116.8" y="78.5" transform="rotate(-90 116.8 78.5)">2</text>
<text x="118.6" y="78.5" transform="rotate(-90 118.6 78.5)">1</text>
<text x="137.6" y="79.6">15K</text>
<text x="151.4" y="78.6">-10R</text>
<text x="208.3" y="82.1">R65</text>
<text x="208.3" y="83.6">10K</text>
<text x="222.6" y="78.6">-15</text>
<text x="252.5" y="78.6">R22</text>
<text x="253.4" y="81.4">1.2K</text>
<text x="51.3" y="88.5">R28</text>
<text x="51.3" y="87.2">100K</text>
<text x="78.9" y="87.2">100K</text>
<text x="121.9" y="85.5">R63</text>
<text x="121.9" y="87.1">49.9K</text>
<text x="156.5" y="85.5">R26</text>
<text x="156.5" y="87.1">640K</text>
<text x="182.5" y="85">C3</text>
<text x="21.9" y="94.1">-10R</text>
<text x="51.3" y="95.9">100K</text>
<text x="70.3" y="90.7">+15</text>
<text x="117.3" y="95.9">+15</text>
<text x="120.7" y="90.3">+15</text>
<text x="182.5" y="92.4">100pF</text>
<text x="21" y="96.1">J5</text>
<text x="34" y="97.5">FCV1</text>
<text x="44.4" y="99.4">FCV2</text>
<text x="51.3" y="97.1">R29</text>
<text x="66.4" y="99.6">2</text>
<text x="68.9" y="100.2">-</text>
<text x="72" y="96.7" transform="rotate(-90 72 96.7)">8</text>
<text x="76.7" y="101.3">1</text>
<text x="77" y="96.1">U10A</text>
<text x="97.9" y="98.8">R31</text>
<text x="113.1" y="101.3">9</text>
<text x="115.9" y="97.3">U4B</text>
<text x="122" y="96.7" transform="rotate(-90 122 96.7)">11</text>
<text x="122.9" y="100.7" transform="rotate(-90 122.9 100.7)">V+</text>
<text x="123.8" y="97.6">CA3280E</text>
<text x="144.5" y="100.1" transform="rotate(-90 144.5 100.1)">4</text>
<text x="153.1" y="100.1" transform="rotate(-90 153.1 100.1)">11</text>
<text x="157.5" y="98.3">Q2C</text>
<text x="158.4" y="101.8">THAT120</text>
<text x="170.1" y="99.6">6</text>
<text x="172.5" y="100.2">-</text>
<text x="180.3" y="101.3">7</text>
<text x="180.6" y="96.1">U5B</text>
<text x="229.2" y="98.8">R27</text>
<text x="21" y="104.7">PHONEJACK</text>
<text x="66.4" y="103">3</text>
<text x="68.9" y="103.7">+</text>
<text x="72" y="107.9" transform="rotate(-90 72 107.9)">4</text>
<text x="77" y="106.3">TL052</text>
<text x="97.9" y="106.3">20K</text>
<text x="112.2" y="104.8">10</text>
<text x="116" y="102.1">+</text>
<text x="116" y="105.5">-</text>
<text x="117.6" y="107.4" transform="rotate(-90 117.6 107.4)">Id</text>
<text x="119.4" y="107.4" transform="rotate(-90 119.4 107.4)">E</text>
<text x="126.9" y="103.8">O</text>
<text x="128" y="107.4" transform="rotate(-90 128 107.4)">Iabc</text>
<text x="130.2" y="103">12</text>
<text x="138.5" y="108">R33</text>
<text x="139" y="103">3</text>
<text x="144.5" y="107.9" transform="rotate(-90 144.5 107.9)">2</text>
<text x="145.4" y="102.8">Q2A</text>
<text x="146.3" y="105.5">THAT120</text>
<text x="153.1" y="107.9" transform="rotate(-90 153.1 107.9)">13</text>
<text x="157.9" y="103">12</text>
<text x="170.1" y="103">5</text>
<text x="172.5" y="103.7">+</text>
<text x="180.6" y="106.3">TL052</text>
<text x="229.2" y="106.3">2.2M</text>
<text x="21" y="108.2">J6</text>
<text x="70.8" y="113.2">-15</text>
<text x="109.1" y="109.7">R34</text>
<text x="110" y="112.5">20K</text>
<text x="116.8" y="111.3" transform="rotate(-90 116.8 111.3)">8</text>
<text x="118.6" y="111.3" transform="rotate(-90 118.6 111.3)">7</text>
<text x="127.2" y="111.3" transform="rotate(-90 127.2 111.3)">6</text>
<text x="139.4" y="110.7">270</text>
<text x="201.5" y="110.9">R30</text>
<text x="201.5" y="109.7">100K</text>
<text x="216.7" y="113.4">6</text>
<text x="227.3" y="109.9">U7B</text>
<text x="236.1" y="112.6">R32</text>
<text x="21" y="116.8">PHONEJACK</text>
<text x="130.6" y="118.3">R?</text>
<text x="130.6" y="119.9">10K</text>
<text x="151.3" y="114.9">R36</text>
<text x="151.3" y="116.5">4.99K</text>
<text x="201.5" y="118.3">100K</text>
<text x="216.7" y="116.8">5</text>
<text x="219.2" y="117.5">+</text>
<text x="219.2" y="114">-</text>
<text x="226.9" y="115.1">7</text>
<text x="251.5" y="114.9">Q1</text>
<text x="251.5" y="116.5">2N3906</text>
<text x="66.4" y="125.5">6</text>
<text x="77" y="122">U10B</text>
<text x="201.5" y="120.1">R66</text>
<text x="227.3" y="120.1">TL052</text>
<text x="236.1" y="120.1">1K</text>
<text x="18.5" y="127">+10R</text>
<text x="22.8" y="129.4">R37</text>
<text x="23.6" y="131.1">POT</text>
<text x="51.3" y="130.4">+10R</text>
<text x="66.4" y="128.9">5</text>
<text x="68.9" y="129.6">+</text>
<text x="68.9" y="126.1">-</text>
<text x="76.7" y="127.2">7</text>
<text x="164.7" y="131.4">Substrate</text>
<text x="173.4" y="130.7">14</text>
<text x="28.8" y="135.4">Q</text>
<text x="56.4" y="135.6">R?</text>
<text x="61.6" y="135.6">200K</text>
<text x="77" y="132.2">TL052</text>
<text x="123.8" y="132.2">-10R</text>
<text x="156.6" y="136.8">C4</text>
<text x="165.3" y="133.9">THAT120</text>
<text x="167" y="135.6">Q2E</text>
<text x="215.2" y="132.2">R67</text>
<text x="215.2" y="133.7">2.2M</text>
<text x="252.5" y="133.9">R38</text>
<text x="253.4" y="136.7">15K</text>
<text x="56.4" y="142">R40</text>
<text x="56.4" y="140.8">100K</text>
<text x="82.3" y="142">R41</text>
<text x="128.8" y="139.1">R39</text>
<text x="128.8" y="140.6">640K</text>
<text x="203.2" y="142.5">-10R</text>
<text x="222.2" y="140.8">+15</text>
<text x="18.5" y="147.7">-10R</text>
<text x="56.4" y="149.4">200K</text>
<text x="82.3" y="149.4">100K</text>
<text x="129.8" y="148.4">Q4</text>
<text x="144.1" y="149.7">6</text>
<text x="154.7" y="146.1">U6B</text>
<text x="156.6" y="144.2">100pF</text>
<text x="207.6" y="146.7">R42</text>
<text x="208.4" y="148.4">20K</text>
<text x="218.4" y="149.7">2</text>
<text x="223.9" y="146.8" transform="rotate(-90 223.9 146.8)">8</text>
<text x="229" y="146.1">U7A</text>
<text x="236.1" y="148.9">R43</text>
<text x="21" y="153">J7</text>
<text x="34" y="154.4">QCV</text>
<text x="56.4" y="151.2">R44</text>
<text x="73.7" y="152.9">+15</text>
<text x="99.6" y="150.6">R45</text>
<text x="116.5" y="153.1">1</text>
<text x="122" y="150.2" transform="rotate(-90 122 150.2)">2</text>
<text x="125.5" y="150.2" transform="rotate(-90 125.5 150.2)">4</text>
<text x="130.2" y="153.1">5</text>
<text x="130.7" y="151.8">NTE43</text>
<text x="144.1" y="153.1">5</text>
<text x="146.6" y="153.8">+</text>
<text x="146.6" y="150.3">-</text>
<text x="154.4" y="151.4">7</text>
<text x="177.3" y="150.5">MISC</text>
<text x="218.4" y="153.1">3</text>
<text x="220.9" y="153.8">+</text>
<text x="220.9" y="150.3">-</text>
<text x="228.7" y="151.4">1</text>
<text x="251.5" y="151.2">Q3</text>
<text x="251.5" y="152.7">2N3906</text>
<text x="21" y="161.7">PHONEJACK</text>
<text x="69.9" y="161.8">2</text>
<text x="75.4" y="158.8" transform="rotate(-90 75.4 158.8)">8</text>
<text x="80.5" y="158.2">U6A</text>
<text x="99.6" y="158.1">20K</text>
<text x="113.3" y="159.8">R47</text>
<text x="113.3" y="161.3">200</text>
<text x="123.8" y="158" transform="rotate(-90 123.8 158)">3</text>
<text x="154.7" y="156.3">TL052</text>
<text x="206.7" y="158.1">SCALE</text>
<text x="223.9" y="158" transform="rotate(-90 223.9 158)">4</text>
<text x="229" y="156.3">TL052</text>
<text x="236.1" y="156.3">1K</text>
<text x="56.4" y="165">R48</text>
<text x="56.4" y="166.7">100K</text>
<text x="69.9" y="165.2">3</text>
<text x="72.3" y="165.8">+</text>
<text x="72.3" y="162.4">-</text>
<text x="80.1" y="163.5">1</text>
<text x="127.1" y="166.7">R49</text>
<text x="208.3" y="166.7">R50</text>
<text x="222.8" y="163.2">-15</text>
<text x="75.4" y="170.1" transform="rotate(-90 75.4 170.1)">4</text>
<text x="80.5" y="168.4">TL052</text>
<text x="127.1" y="168.3">10K</text>
<text x="177.3" y="170.9">MISC</text>
<text x="208.3" y="168.3">68K</text>
<text x="24.5" y="179.8">1</text>
<text x="24.5" y="177.2">JP1</text>
<text x="30.5" y="179.8">2</text>
<text x="37.5" y="178.6">FCV3</text>
<text x="74.3" y="175.3">-15</text>
<text x="24.5" y="181.5">3</text>
<text x="24.5" y="183.3">5</text>
<text x="24.5" y="185">7</text>
<text x="30.5" y="181.5">4</text>
<text x="30.5" y="183.3">6</text>
<text x="30.5" y="185">8</text>
<text x="37.5" y="182.1">QCV1</text>
<text x="37.5" y="180.3">FCV4</text>
<text x="48.2" y="184.8">+10R</text>
<text x="24.5" y="186.7">9</text>
<text x="24.5" y="189.3">HEADER 5X2</text>
<text x="29.6" y="186.7">10</text>
<text x="48.2" y="186.6">-10R</text>
<text x="205" y="187.4">Title</text>
<text x="205" y="192.6">Size</text>
<text x="205" y="197.8">Date:</text>
<text x="211.9" y="192.6">Document Number</text>
<text x="214" y="197.8">Saturday, November 29, 2003</text>
<text x="239.5" y="197.8">Sheet</text>
<text x="248.2" y="197.8">1</text>
<text x="253.4" y="197.8">of</text>
<text x="258.5" y="197.8">2</text>
<text x="262" y="192.6">Rev</text>
<text x="263.7" y="194.4">NC</text>
</g>
<g font-size="1.3">
<text x="34" y="7.7">5</text>
<text x="85.8" y="7.7">4</text>
<text x="137.6" y="7.7">3</text>
<text x="189.4" y="7.7">2</text>
<text x="241.3" y="7.7">1</text>
<text x="6.8" y="33">D</text>
<text x="267.6" y="33">D</text>
<text x="6.8" y="80.5">C</text>
<text x="267.6" y="80.5">C</text>
<text x="6.8" y="128">B</text>
<text x="267.6" y="128">B</text>
<text x="6.8" y="175.5">A</text>
<text x="267.6" y="175.5">A</text>
<text x="34" y="199.4">5</text>
<text x="85.8" y="199.4">4</text>
<text x="137.6" y="199.4">3</text>
<text x="189.4" y="199.4">2</text>
<text x="241.3" y="199.4">1</text>
</g>
</svg>
